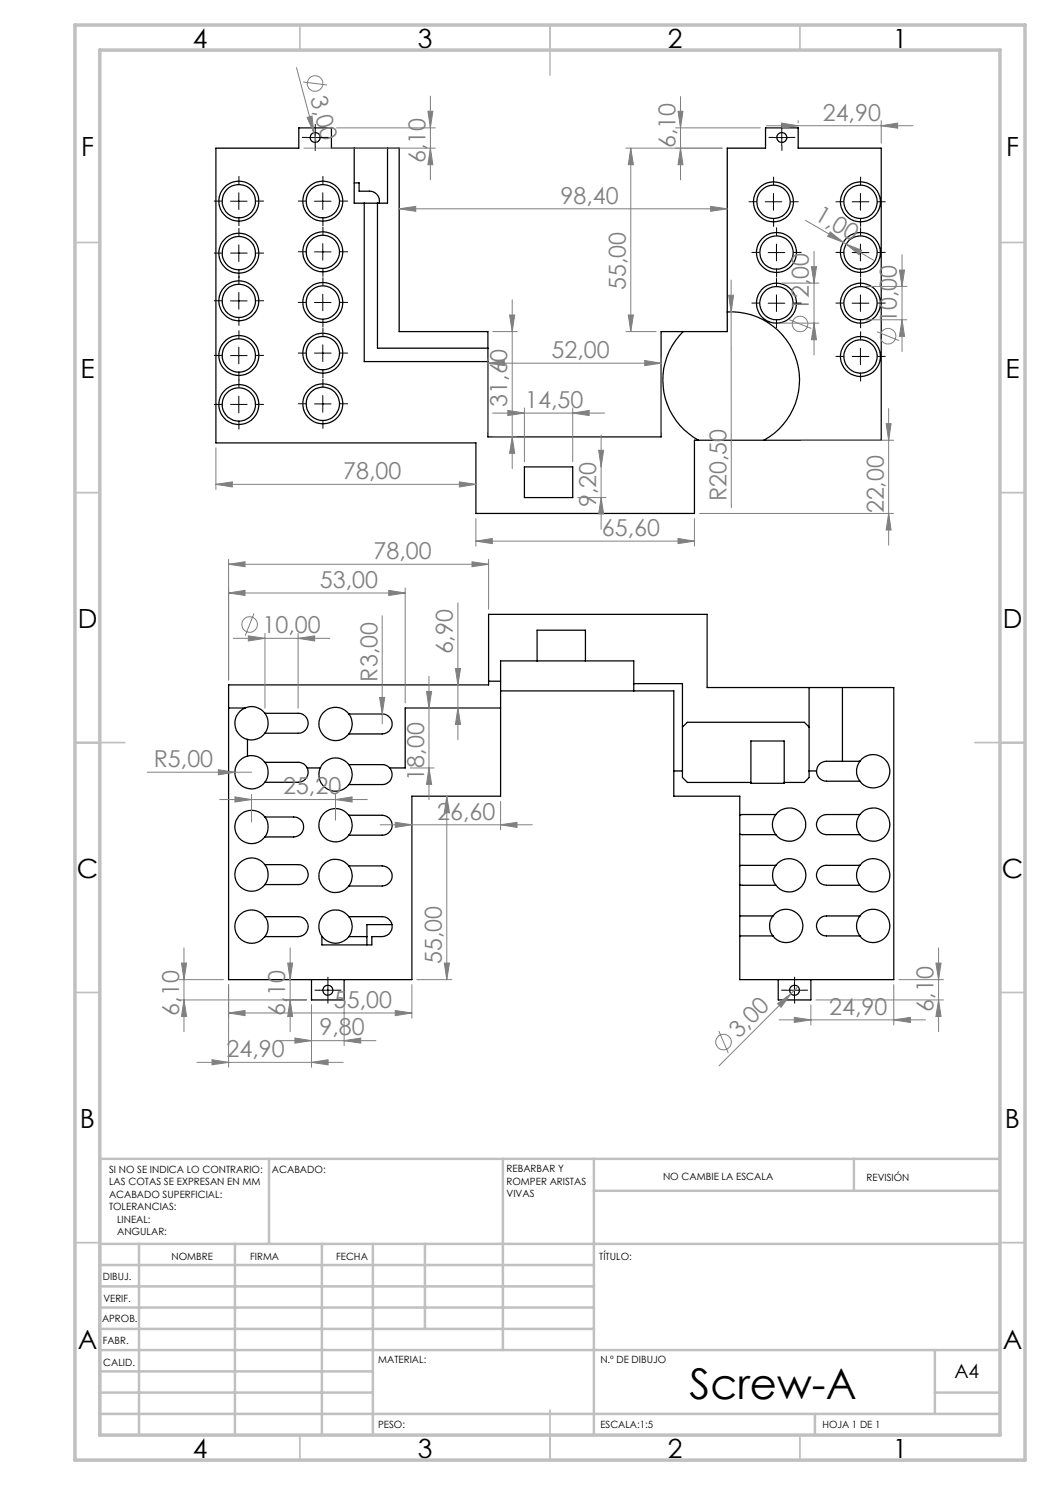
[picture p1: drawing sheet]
<svg xmlns="http://www.w3.org/2000/svg" width="210mm" height="297mm" viewBox="0 0 210 297" stroke-linecap="round" stroke-linejoin="round" font-family="sans-serif">
<g fill="none" stroke="#000" stroke-width=".25">
<path d="M43.2 29.6h16.6v-4h6.5v4h13.5v36.7h17.8v21.1h34.6v-21.1h13.3v-36.7h7.6v-4h6.5v4h16.6v58.4h-37.3v14.7h-43.7v-14.1h-52zM70.8 36.6h1v1.6a4 4 0 0 1 3.3 .5 1.88 1.88 0 0 1 .7 1.9M70.8 29.6v11h6.7v-11M72.8 40.6v31.7h24.8M75.5 40.6v29h22.1M136.6 66.3a13.7 13.7 0 0 0 3.1 21.7M145.5 62.4a13.7 13.7 0 0 1 13.9 9.9 13.7 13.7 0 0 1-6.6 15.7M104.9 93.4h9.6v6.1h-9.6zM97.7 136.2h2.4M100.1 138.2h34.7v21h13.2v36.7h30.8v-58.4h-37.4v-14.6h-43.7v14.1h-52v58.9h36.7v-36.7h17.7v-27h26.7v6M107.4 132.2v-6.2h9.7v6.2M126.8 136.7h9.7v18.8l1 1h12.7"/>
<path d="M161.8 137.5v18l-.9 1h-4.1M168.5 137.5v14.8M45.7 141.6h3.3M49 141.6a3.3 3.3 0 0 0-2 3.3 3.3 3.3 0 0 0 2.5 3M49 141.6a3.3 3.3 0 0 1 4 1.1M49.5 151.2a3.3 3.3 0 0 0-2 5.1 3.3 3.3 0 0 0 5.5 .2M49.5 151.2a3.2 3.2 0 0 1 3.5 1.3M49.5 147.9v3.3M53 142.7h6.6a1.99 1.99 0 0 1 2 2 1.99 1.99 0 0 1-2 1.9h-6.6M53 146.6a3.4 3.4 0 0 1-3.5 1.3M53 152.5h6.6a1.91 1.91 0 0 1 1.9 1.1M53 152.5a3.4 3.4 0 0 1 0 4"/>
<path d="M53 142.7a3.4 3.4 0 0 1 0 3.9M61.5 153.6a2.04 2.04 0 0 1-1.9 2.9h-6.6M61.5 153.6h2.6M64.1 153.6a3.3 3.3 0 0 0 1.3 4.2 3.3 3.3 0 0 0 4.4-.9M69.8 142.8a3.3 3.3 0 0 0-4.9-.5 3.3 3.3 0 0 0 0 5 3.3 3.3 0 0 0 4.9-.5M69.8 142.8h6.6a1.99 1.99 0 0 1 2 2 1.99 1.99 0 0 1-2 2h-6.6M69.8 152.9h6.6a1.99 1.99 0 0 1 1.5 .7M69.8 152.9a3.3 3.3 0 0 0-5.7 .7M69.8 152.9a3.3 3.3 0 0 1 0 4M69.8 142.8a3.3 3.3 0 0 1 0 4M77.9 153.6a2 2 0 0 1 .4 2.1 2 2 0 0 1-1.9 1.2h-6.6M100.1 141.6h-19.1v12h-3.1"/>
<path d="M134.8 154.2h1.7M136.5 145.4l1-.9h23.4l.9 .9M150.2 148.2h6.6v8.5h-6.6zM161.8 154.2h1.5M163.3 154.2a1.99 1.99 0 0 0 2 2h6.7M172 152.3a3.3 3.3 0 0 1 4.9-.5 3.3 3.3 0 0 1 0 4.9 3.3 3.3 0 0 1-4.9-.5M172 152.3h-6.7a1.99 1.99 0 0 0-2 1.9M172 152.3a3.3 3.3 0 0 0 0 3.9M53 172.9a3.3 3.3 0 0 0-4.9-.5 3.3 3.3 0 0 0 0 5 3.3 3.3 0 0 0 4.9-.5M53 172.9h6.6a1.99 1.99 0 0 1 2 2 1.99 1.99 0 0 1-2 2h-6.6M53 163.4a3.3 3.3 0 0 0-4.9-.5 3.3 3.3 0 0 0 0 5 3.3 3.3 0 0 0 4.9-.5M53 163.4h5.7a1.99 1.99 0 0 1 2 2 1.99 1.99 0 0 1-2 2h-5.7"/>
<path d="M53 172.9a3.4 3.4 0 0 1 0 4M53 163.4a3.4 3.4 0 0 1 0 4M69.8 163.1a3.3 3.3 0 0 0-4.9-.5 3.3 3.3 0 0 0 0 4.9 3.3 3.3 0 0 0 4.9-.5M69.8 163.1h6.6a1.99 1.99 0 0 1 2 1.9 1.99 1.99 0 0 1-2 2h-6.6M69.8 173.2a3.3 3.3 0 0 0-4.9-.5 3.3 3.3 0 0 0 0 5 3.3 3.3 0 0 0 4.9-.5M69.8 173.2h6.6a2.01 2.01 0 0 1 2 2 2.01 2.01 0 0 1-2 2h-6.6M69.8 173.2a3.4 3.4 0 0 1 0 4M69.8 163.1a3.3 3.3 0 0 1 0 3.9M148 177l7.2 .1M148 166.9h7.2M155.2 162.9a3.3 3.3 0 0 1 4.9-.4 3.3 3.3 0 0 1 0 4.9 3.3 3.3 0 0 1-4.9-.5M155.2 162.9l-7.2 .1"/>
<path d="M155.2 162.9a3.4 3.4 0 0 0 0 4M155.2 173.1a3.3 3.3 0 0 1 4.9-.5 3.3 3.3 0 0 1 0 4.9 3.3 3.3 0 0 1-4.9-.4M155.2 173.1h-7.2M155.2 173.1a3.3 3.3 0 0 0 0 4M172 162.9a3.3 3.3 0 0 1 4.9-.4 3.3 3.3 0 0 1 0 4.9 3.3 3.3 0 0 1-4.9-.5M172 162.9h-6.7a2.01 2.01 0 0 0-2 2 2.01 2.01 0 0 0 2 2h6.7M172 173.1a3.3 3.3 0 0 1 4.9-.5 3.3 3.3 0 0 1 0 4.9 3.3 3.3 0 0 1-4.9-.4M172 173.1h-6.7a1.99 1.99 0 0 0-2 2 1.99 1.99 0 0 0 2 2h6.7M172 173.1a3.3 3.3 0 0 0 0 4M172 162.9a3.4 3.4 0 0 0 0 4M53 183.3a3.3 3.3 0 0 0-4.9-.5 3.3 3.3 0 0 0 0 5 3.3 3.3 0 0 0 4.9-.5M53 183.3h6.6a1.99 1.99 0 0 1 2 2 1.99 1.99 0 0 1-2 2h-6.6"/>
<path d="M53 183.3a3.4 3.4 0 0 1 0 4M62.3 195.9v4.1h6.5v-4.1M64.5 187.3a3.3 3.3 0 0 0 5.3 0M69.8 183.3h6.6a1.99 1.99 0 0 1 2 2 1.99 1.99 0 0 1-2 2h-2v1.7h-10l.1-1.7M69.8 183.3a3.3 3.3 0 0 0-4.7-.6 3.3 3.3 0 0 0-.6 4.6M69.8 183.3a3.3 3.3 0 0 1 0 4M69.8 187.3h3.6M78.4 184.9h-5v4.1M148 183.2h6.6M148 187.2h6.6M154.6 183.2a3.3 3.3 0 0 1 4.9-.5 3.3 3.3 0 0 1 0 5 3.3 3.3 0 0 1-4.9-.5M154.6 183.2a3.3 3.3 0 0 0 0 4"/>
<path d="M155.6 195.9v4.1h6.6v-4.1M172 183.2a3.3 3.3 0 0 1 4.9-.5 3.3 3.3 0 0 1 0 5 3.3 3.3 0 0 1-4.9-.5M172 183.2h-6.7a1.99 1.99 0 0 0-2 2 1.99 1.99 0 0 0 2 2h6.7M172 183.2a3.3 3.3 0 0 0 0 4"/>
<circle cx="63" cy="27.5" r="1.01"/>
<circle cx="156.4" cy="27.5" r="1"/>
<circle cx="47.8" cy="40.2" r="3.3"/>
<circle cx="47.8" cy="50.6" r="4"/>
<circle cx="47.8" cy="50.6" r="3.3"/>
<circle cx="47.8" cy="40.2" r="4"/>
<circle cx="64.5" cy="40.2" r="3.3"/>
<circle cx="64.6" cy="50.4" r="3.3"/>
<circle cx="64.6" cy="50.4" r="4"/>
<circle cx="64.6" cy="40.2" r="4"/>
<circle cx="154.7" cy="40.4" r="4"/>
<circle cx="154.7" cy="40.4" r="3.3"/>
<circle cx="155.3" cy="50.5" r="3.3"/>
<circle cx="155.3" cy="50.5" r="4"/>
<circle cx="172.1" cy="40.4" r="4"/>
<circle cx="172.1" cy="50.5" r="4"/>
<circle cx="172.1" cy="50.5" r="3.3"/>
<circle cx="172.1" cy="40.4" r="3.3"/>
<circle cx="47.8" cy="71.1" r="3.3"/>
<circle cx="47.8" cy="60.2" r="3.3"/>
<circle cx="47.8" cy="60.2" r="4"/>
<circle cx="47.8" cy="71.1" r="4"/>
<circle cx="64.6" cy="70.6" r="4"/>
<circle cx="64.6" cy="60.5" r="4"/>
<circle cx="64.6" cy="70.6" r="3.3"/>
<circle cx="64.6" cy="60.5" r="3.3"/>
<circle cx="155.3" cy="60.6" r="3.3"/>
<circle cx="155.3" cy="60.6" r="4"/>
<circle cx="172.1" cy="71.3" r="4"/>
<circle cx="172.1" cy="60.6" r="4"/>
<circle cx="172.1" cy="60.6" r="3.3"/>
<circle cx="172.1" cy="71.3" r="3.3"/>
<circle cx="47.8" cy="80.9" r="4"/>
<circle cx="47.8" cy="80.9" r="3.3"/>
<circle cx="64.5" cy="80.8" r="3.3"/>
<circle cx="64.6" cy="80.8" r="4"/>
<circle cx="65.6" cy="198" r="1.01"/>
<circle cx="158.9" cy="198" r="1.01"/>
</g>
<g fill="none" stroke="#808080" stroke-width=".2">
<path d="M59.3 13.5l3.5 13M60.6 16.4l4.8 .6M86.1 19.2v16.8M136.1 19.3v16.7M60.8 29.6h26.3M61.4 23.5l1-.3 .4 3.3zM62.8 26.5l.5 2M67.3 25.6h19.8M85.6 22.3h1l-.5 3.3zM86.1 29.6l.5 3.3h-1zM125.2 29.6h19.2M126.2 29.6v36.7"/>
<path d="M126.2 29.6l.5 3.3h-1zM135.1 25.6h17M135.6 22.3h1l-.5 3.3zM136.1 29.6l.5 3.3h-1zM153.3 25.1h29.3M156.3 24.6l3.3 .5-3.3 .5zM159.6 24.1v.5M176.2 25.1l3.3-.5v1zM176.2 24.1v4.5M79.8 41.8l3.3-.5v1zM79.8 41.8h65.7M102.4 60v33.7"/>
<path d="M142.1 41.3l3.4 .5-3.4 .5zM145.7 59.1h1l-.5 3.3zM146.2 56v6.4M156.3 56.6h7.5M161.1 44.1l7.6 4.4M162.3 53.3h1l-.5 3.3zM162.8 50.3v20.7M166.1 46.4l2.6 2.1-3.2-1.2zM168.7 48.5l.5 .3M169.2 47.6h.1M169.2 48.8l3.1 1.3-.5 .8zM169.2 48.8l5.5 3.2"/>
<path d="M169.7 48h.1M173.1 57.3h8.3M179.9 54h1l-.5 3.3zM180.4 50.9v19.4M97.6 72.6l3.3-.5v1zM97.6 71.6v14.8M97.6 72.6h34.6M98.6 66.3h4.8M101.9 63h1l-.5 3.3zM125.2 66.3h6M125.7 63h1l-.5 3.3zM128.9 72.1l3.3 .5-3.3 .5z"/>
<path d="M132.2 71.6v14.8M146.2 62.4l.1 39.1M156.3 64.6h7.5M157.8 63.9l4.4 1.8M162.8 64.6l.5 3.3h-1zM173.1 64h8.3M175.4 66.4l4.4 1.7M180.4 64l.5 3.3h-1zM43.2 96.9l3.3-.5v1zM43.2 89.6v8.3M43.2 96.9h52M91.9 96.4l3.3 .5-3.3 .5z"/>
<path d="M98.5 82.6h22.4M98.6 87.4h4.8M101.6 82.1l3.3 .5-3.3 .5zM102.4 87.4l.5 3.3h-1zM104.9 81.6v10.8M114.5 82.6l3.3-.5v1zM114.5 81.6v10.8M115.5 99.5h5.7M119.7 90.1h1l-.5 3.3zM120.2 99.5l.5 3.3h-1zM120.2 87v18.9M160.3 88h18.4"/>
<path d="M177.2 84.7h1l-.5 3.3zM177.7 81.7v27.3M45.7 118.6l3.3-.5v1zM45.7 112.9l3.3-.5v.9zM45.7 111.9v24.1M45.7 118.6h35.3M45.7 112.9h52M77.8 118.1l3.2 .5-3.2 .5zM81 117.6v23M94.4 112.4l3.3 .5-3.3 .4zM95.2 108.2l3.3-.5v1zM95.2 103.7v5.5"/>
<path d="M95.2 108.2h43.7M97.7 111.9v9.9M135.6 107.7l3.3 .5-3.3 .5zM138.9 103.7v5.5M139.9 102.7h38.8M177.7 102.7l.5 3.3h-1zM46.6 127.7h19.4M49.7 127.2l3.3 .5-3.3 .5zM50.8 122.7l-1.8 4.4M53 126.7v14.9M59.6 127.7l3.3-.5v1zM59.6 126.7v14.9"/>
<path d="M75.9 139.5h1l-.5 3.3zM76.4 123.2v21.6M85.3 138.3h1l-.5 3.3zM85.8 135.3v24.6M91.1 133.7h1l-.5 3.3zM91.6 120.6v27.4M29.5 154.4h20.8M43.7 153.9l3.3 .5-3.3 .6zM44 159.9h29.4M47 159.4l3.3 .5-3.3 .5zM50.3 158.9v5.5M67.1 159.9l3.3-.5v1z"/>
<path d="M67.1 158.9v5.1M82 153.6h4.8M85.8 153.6l.5 3.3h-1zM89.4 159.2l.5 3.4h-1zM89.4 159.2v36.7M91.6 141.6l.5 3.3h-1zM76 165h30.5M79.1 164.5l3.3 .5-3.3 .5zM100.1 165l3.3-.5v1zM100.1 160.3v5.7M35.8 195.9h8.9M35.8 200h25.5"/>
<path d="M36.3 192.6h1l-.5 3.3zM36.8 189.6v16.7M36.8 200l.5 3.3h-1zM45.7 196.9v16.6M57.5 192.6h1l-.5 3.3zM58 189.6v16.7M58 200l.5 3.3h-1zM82.4 196.9v6.7M83.4 195.9h7M88.9 192.6h1l-.5 3.3zM159.6 197.3l-15.8 15.9M163.2 200h25.5"/>
<path d="M178.8 196.9v8.1M179.8 195.9h8.9M187.2 192.6h1l-.5 3.3zM187.7 200l.5 3.3h-1zM187.7 189.6v16.7M39.4 212.5h29.3M42.4 211.9l3.3 .6-3.3 .5zM45.7 202.6l3.3-.5v1zM45.7 202.6h36.7M56 208.1h19.2M59 207.6l3.3 .5-3.3 .5zM62.3 212.5l3.3-.6v1.1z"/>
<path d="M62.3 201v12.5M68.8 208.1l3.3-.5v1zM68.8 201v8.1M79.1 202.1l3.3 .5-3.3 .5zM143.8 206.2l1.9 4.4M155.5 200.7l2.7-1.9-2 2.7zM155.8 204h29.3M158.9 203.5l3.3 .5-3.3 .5zM162.2 201v4M178.8 204l3.3-.5v1z"/>
<circle cx="63" cy="16.7" r="1.55"/>
<circle cx="160" cy="64.8" r="1.55"/>
<circle cx="177.6" cy="67.2" r="1.55"/>
<circle cx="49.9" cy="124.9" r="1.55"/>
<circle cx="144.7" cy="208.4" r="1.55"/>
</g>
<g fill="none" stroke="#000" stroke-width=".2" stroke-dasharray="15.2 1.3 1.3 1.3" stroke-linecap="butt">
<path d="M47.8 36.9v-1.7M61.4 27.5h-1M63.1 25.8v-1M63.1 29.2v1M64.6 36.9v-1.7M64.7 27.5h1M154.7 37v-1.6M154.7 27.5h-1M156.4 25.8v-1M156.4 29.2v1M158.1 27.5h1M172.1 37v-1.6"/>
<path d="M44.5 40.2h-1.7M44.5 50.6h-1.7M47.8 43.6v1.6M47.8 47.3v-1.7M47.8 54v1.6M47.8 56.8v-1.6M51.1 40.2h1.7M51.1 50.6h1.7M61.3 40.2h-1.7M61.3 50.4h-1.7M64.6 57.2v-1.7M64.6 43.6v1.6"/>
<path d="M64.6 47v-1.6M64.6 53.7v1.7M67.9 40.2h1.7M67.9 50.4h1.7M151.4 40.4h-1.7M152 50.5h-1.7M154.7 43.7v1.7M155.3 57.3v-1.7M155.3 47.2v-1.7M155.3 53.8v1.7M158.1 40.4h1.6M158.7 50.5h1.6"/>
<path d="M168.8 40.4h-1.7M168.8 50.5h-1.7M172.1 43.7v1.7M172.1 57.3v-1.7M172.1 47.2v-1.7M172.1 53.8v1.7M175.5 40.4h1.6M175.5 50.5h1.6M44.5 71.1h-1.7M44.5 60.2h-1.7M47.8 77.6v-1.7M47.8 67.8v-1.7"/>
<path d="M47.8 74.4v1.7M47.8 63.5v1.7M51.1 71.1h1.7M51.1 60.2h1.7M61.3 60.5h-1.7M61.3 70.6h-1.7M64.6 63.8v1.7M64.6 67.3v-1.7M64.6 74v1.6M64.6 77.4v-1.6M67.9 60.5h1.7M67.9 70.6h1.7"/>
<path d="M152 60.6h-1.7M155.3 64v1.6M158.6 60.6h1.7M168.8 71.3h-1.7M168.8 60.6h-1.7M172.1 68v-1.7M172.1 74.6v1.7M172.1 64v1.6M175.5 71.3h1.6M175.5 60.6h1.6M44.5 80.9h-1.7M47.8 84.2v1.7"/>
<path d="M51.1 80.9h1.7M61.3 80.8h-1.7M64.6 84.1v1.7M67.9 80.8h1.7M63.9 198h-1M65.6 196.4v-1M65.6 199.7v1M67.3 198h1M157.3 198h-1M158.9 196.4v-1M158.9 199.7v1M160.6 198h1"/>
</g>
<g fill="none" stroke="#000" stroke-width=".2">
<path d="M47.8 38.6v3.3M61.4 27.5h3.3M63 25.8v3.4M64.6 38.6v3.3M154.7 38.7v3.3M154.7 27.5h3.3M156.4 25.8v3.4M172.1 38.7v3.3M46.1 40.2h3.3M46.1 50.6h3.3M47.8 49v3.3M47.8 58.5v3.3"/>
<path d="M62.9 40.2h3.3M62.9 50.4h3.3M64.6 48.7v3.3M64.6 58.8v3.4M153 40.4h3.4M153.6 50.5h3.4M155.3 48.8v3.4M155.3 59v3.3M170.4 50.5h3.4M170.4 40.4h3.4M172.1 48.8v3.4M172.1 59v3.3"/>
<path d="M46.1 71.1h3.3M46.1 60.2h3.3M47.8 69.4v3.4M47.8 79.2v3.4M62.9 60.5h3.3M62.9 70.6h3.3M64.6 69v3.3M64.6 79.1v3.3M153.6 60.6h3.4M170.4 71.3h3.4M170.4 60.6h3.4M172.1 69.6v3.4"/>
<path d="M46.1 80.9h3.3M62.9 80.8h3.3M63.9 198h3.3M65.6 196.4v3.3M157.2 198h3.4M158.9 196.4v3.3"/>
</g>
<g fill="none" stroke="#c0c0c0" stroke-width=".35">
<path d="M60 5v5M110 5v10M160 5v5M15 48.5h5M200 48.5h5M15 98.5h5M200 98.5h5M15 148.5h10M195 148.5h10M15 198.5h5M200 198.5h5M15 248.5h5"/>
<path d="M200 248.5h5M60 287v5M110 282v10M160 287v5"/>
</g>
<g fill="none" stroke="#c0c0c0" stroke-width=".5">
<path d="M53.8 231.8v17M100.6 231.8v38.2M118.8 231.8v55.2M118.8 238.2h81.2M170.8 231.8v6.4M200 231.8h-180v55.2M20 248.8h180M20 257.3h98.8M20 253h98.8M27.8 248.8v38.2M47 248.8v38.2M64.4 248.8v38.2"/>
<path d="M74.6 248.8v38.2M85 248.8v17M20 265.8h98.8M20 261.5h98.8M20 278.5h54.6M20 274.3h54.6M20 270h180M187 278.5h13M187 270v12.8M20 282.8h180M163 282.8v4.2"/>
</g>
<path d="M15 5h190v287h-190zM20 10h180v277h-180z" fill="none" stroke="#c0c0c0" stroke-width=".7"/>
<g fill="#808080">
<path d="M61.4 23.5l1-.3 .4 3.3z"/>
<path d="M43.7 153.9l3.3 .5-3.3 .6z"/>
<path d="M155.5 200.7l2.7-1.9-2 2.7z"/>
<path d="M145.7 59.1h1l-.5 3.3z"/>
<path d="M75.9 139.5h1l-.5 3.3z"/>
<path d="M169.2 48.8l3.1 1.3-.5 .8zM166.1 46.4l2.6 2.1-3.2-1.2z"/>
<path d="M114.5 82.6l3.3-.5v1zM101.6 82.1l3.3 .5-3.3 .5zM91.9 96.4l3.3 .5-3.3 .5zM43.2 96.9l3.3-.5v1zM59.6 127.7l3.3-.5v1zM49.7 127.2l3.3 .5-3.3 .5zM79.1 202.1l3.3 .5-3.3 .5zM45.7 202.6l3.3-.5v1zM68.8 208.1l3.3-.5v1zM59 207.6l3.3 .5-3.3 .5z"/>
<path d="M97.6 72.6l3.3-.5v1zM128.9 72.1l3.3 .5-3.3 .5zM47 159.4l3.3 .5-3.3 .5zM67.1 159.9l3.3-.5v1zM45.7 118.6l3.3-.5v1zM77.8 118.1l3.2 .5-3.2 .5zM45.7 112.9l3.3-.5v.9zM94.4 112.4l3.3 .5-3.3 .4zM79.1 164.5l3.3 .5-3.3 .5zM100.1 165l3.3-.5v1zM42.4 211.9l3.3 .6-3.3 .5zM62.3 212.5l3.3-.6v1.1z"/>
<path d="M156.3 24.6l3.3 .5-3.3 .5zM176.2 25.1l3.3-.5v1z"/>
<path d="M79.8 41.8l3.3-.5v1zM142.1 41.3l3.4 .5-3.4 .5z"/>
<path d="M120.2 99.5l.5 3.3h-1zM119.7 90.1h1l-.5 3.3z"/>
<path d="M125.7 63h1l-.5 3.3zM126.2 29.6l.5 3.3h-1zM85.8 153.6l.5 3.3h-1zM85.3 138.3h1l-.5 3.3zM91.6 141.6l.5 3.3h-1zM91.1 133.7h1l-.5 3.3zM88.9 192.6h1l-.5 3.3zM89.4 159.2l.5 3.4h-1zM58 200l.5 3.3h-1zM57.5 192.6h1l-.5 3.3zM187.7 200l.5 3.3h-1zM187.2 192.6h1l-.5 3.3zM36.8 200l.5 3.3h-1zM36.3 192.6h1l-.5 3.3z"/>
<path d="M162.3 53.3h1l-.5 3.3zM162.8 64.6l.5 3.3h-1zM179.9 54h1l-.5 3.3zM180.4 64l.5 3.3h-1zM177.2 84.7h1l-.5 3.3zM177.7 102.7l.5 3.3h-1zM101.9 63h1l-.5 3.3zM102.4 87.4l.5 3.3h-1zM85.6 22.3h1l-.5 3.3zM86.1 29.6l.5 3.3h-1zM135.6 22.3h1l-.5 3.3zM136.1 29.6l.5 3.3h-1z"/>
<path d="M95.2 108.2l3.3-.5v1zM135.6 107.7l3.3 .5-3.3 .5zM158.9 203.5l3.3 .5-3.3 .5zM178.8 204l3.3-.5v1z"/>
</g>
<text font-size="8.5" x="137.9" y="279.7">Screw-A</text>
<g font-size="5.3">
<text x="38.5" y="9.5">4</text>
<text x="83.5" y="9.5">3</text>
<text x="133.6" y="9.5">2</text>
<text x="178.6" y="9.5">1</text>
<text x="16.2" y="31.3">F</text>
<text x="201.2" y="31.3">F</text>
<text x="16.1" y="75.5">E</text>
<text x="201.1" y="75.5">E</text>
<text x="15.5" y="125.5">D</text>
<text x="200.5" y="125.5">D</text>
<text x="15.4" y="175.5">C</text>
<text x="200.4" y="175.5">C</text>
<text x="16" y="225.5">B</text>
<text x="201" y="225.5">B</text>
<text x="15.5" y="269.8">A</text>
<text x="200.5" y="269.8">A</text>
<text x="38.5" y="291.5">4</text>
<text x="83.5" y="291.5">3</text>
<text x="133.6" y="291.5">2</text>
<text x="178.6" y="291.5">1</text>
</g>
<g font-size="4.7" fill="#808080">
<text x="62" y="19.6" transform="rotate(75 62 19.6)">3,00</text>
<text x="135.1" y="29.6" transform="rotate(-90 135.1 29.6)">6,10</text>
<text x="164.6" y="24.1">24,90</text>
<text x="85.1" y="32.7" transform="rotate(-90 85.1 32.7)">6,10</text>
<text x="112.1" y="40.7">98,40</text>
<text x="162.7" y="43.8" transform="rotate(30 162.7 43.8)">1,00</text>
<text x="125.2" y="58" transform="rotate(-90 125.2 58)">55,00</text>
<text x="161.7" y="62.2" transform="rotate(-90 161.7 62.2)">12,00</text>
<text x="179.3" y="64.7" transform="rotate(-90 179.3 64.7)">10,00</text>
<text x="110.3" y="71.6">52,00</text>
<text x="101.4" y="81.4" transform="rotate(-90 101.4 81.4)">31,60</text>
<text x="105" y="81.6">14,50</text>
<text x="68.7" y="95.8">78,00</text>
<text x="119.2" y="101.4" transform="rotate(-90 119.2 101.4)">9,20</text>
<text x="145.3" y="100.2" transform="rotate(-90 145.3 100.2)">R20,50</text>
<text x="120.4" y="107.2">65,60</text>
<text x="176.7" y="102.7" transform="rotate(-90 176.7 102.7)">22,00</text>
<text x="74.7" y="111.8">78,00</text>
<text x="64" y="117.6">53,00</text>
<text x="52.5" y="126.6">10,00</text>
<text x="90.6" y="130.9" transform="rotate(-90 90.6 130.9)">6,90</text>
<text x="75.5" y="136.3" transform="rotate(-90 75.5 136.3)">R3,00</text>
<text x="30.8" y="153.5">R5,00</text>
<text x="56.6" y="158.9">25,20</text>
<text x="84.8" y="156.1" transform="rotate(-90 84.8 156.1)">18,00</text>
<text x="87.4" y="163.9">26,60</text>
<text x="88.4" y="192.8" transform="rotate(-90 88.4 192.8)">55,00</text>
<text x="35.8" y="203.1" transform="rotate(-90 35.8 203.1)">6,10</text>
<text x="57" y="203.1" transform="rotate(-90 57 203.1)">6,10</text>
<text x="66.8" y="201.6">55,00</text>
<text x="165.8" y="203">24,90</text>
<text x="186.7" y="202.3" transform="rotate(-90 186.7 202.3)">6,10</text>
<text x="63.9" y="207.1">9,80</text>
<text x="147.7" y="207.8" transform="rotate(-45 147.7 207.8)">3,00</text>
<text x="45.3" y="211.4">24,90</text>
</g>
<text font-size="3.9" x="190.9" y="275.5">A4</text>
<g font-size="2">
<text x="21.8" y="234.6">SI NO SE INDICA LO CONTRARIO:</text>
<text x="21.8" y="237.1">LAS COTAS SE EXPRESAN EN MM</text>
<text x="21.8" y="239.6">ACABADO SUPERFICIAL:</text>
<text x="54.4" y="234.6">ACABADO:</text>
<text x="101.3" y="234.5">REBARBAR Y</text>
<text x="101.3" y="237">ROMPER ARISTAS</text>
<text x="101.3" y="239.5">VIVAS</text>
<text x="132.6" y="236">NO CAMBIE LA ESCALA</text>
<text x="173.3" y="236.2">REVISIÓN</text>
<text x="21.8" y="242.1">TOLERANCIAS:</text>
<text x="23.4" y="244.6">LINEAL:</text>
<text x="23.4" y="247.1">ANGULAR:</text>
<text x="34.3" y="252">NOMBRE</text>
<text x="50" y="251.9">FIRMA</text>
<text x="67.2" y="251.9">FECHA</text>
<text x="119.9" y="251.9">TÍTULO:</text>
<text x="20.6" y="256.1">DIBUJ.</text>
<text x="20.7" y="260.3">VERIF.</text>
<text x="20.4" y="264.4">APROB.</text>
<text x="20.5" y="268.8">FABR.</text>
<text x="20.7" y="273.1">CALID.</text>
<text x="75.6" y="272.5">MATERIAL:</text>
<text x="120.1" y="272.5">N.º DE DIBUJO</text>
<text x="75.6" y="285.5">PESO:</text>
<text x="120.1" y="285.6">ESCALA:1:5</text>
<text x="164.5" y="285.6">HOJA 1 DE 1</text>
</g>
</svg>
